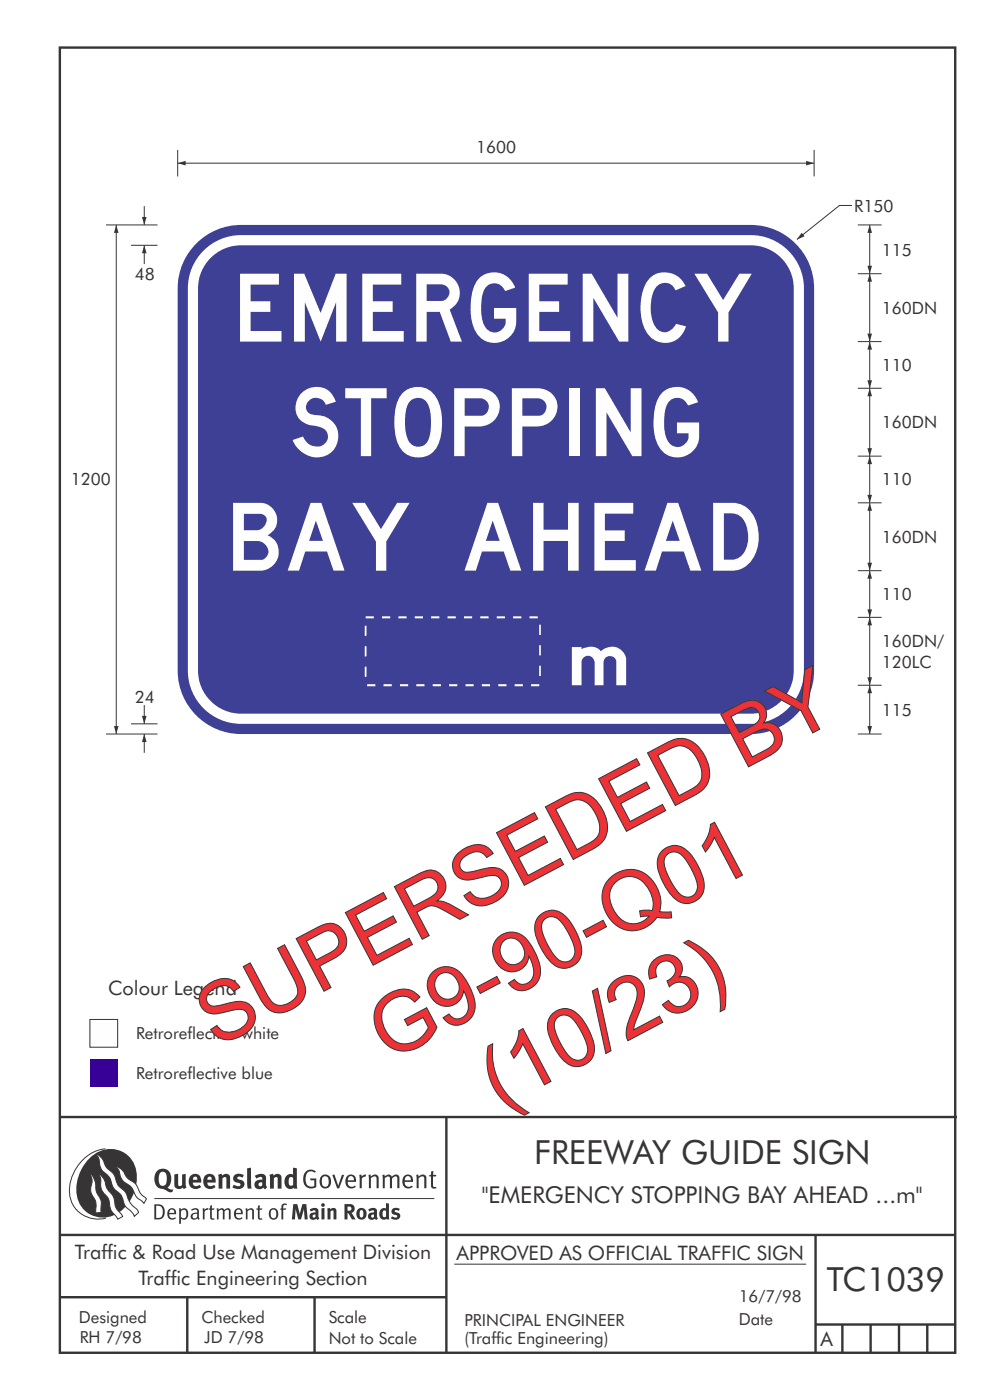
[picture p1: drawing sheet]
<svg xmlns="http://www.w3.org/2000/svg" width="210mm" height="297mm" viewBox="0 0 210 297" stroke-linecap="round" stroke-linejoin="round" font-family="sans-serif">
<path d="M12.7 10.1h189.9v276.9h-189.9zM12.7 237h190.3M94.7 236.9v50.1M12.7 262h190M173.1 281h29.6M178.7 281v6M184.7 281v6M190.7 281v6M196.7 281v6" fill="none" stroke="#373435" stroke-width=".51"/>
<path d="M19.1 216.3h5.9v5.9h-5.9z" fill-rule="evenodd" fill="#fefefe" stroke="#373435" stroke-width=".21"/>
<path d="M19.1 224.7h5.9v5.9h-5.9z" fill-rule="evenodd" fill="#370097"/>
<path d="M12.7 275.2h82M39.7 275.2v12M66.7 275.2v12M173 262.1v24.9" fill="none" stroke="#373435" stroke-width=".51"/>
<path d="M96.4 268.2h74.6" fill="none" stroke="#373435" stroke-width=".21"/>
<path d="M43.2 53.2a11.2 11.2 0 0 1 7.9-3.3h108.2a11.3 11.3 0 0 1 11.2 11.2v81.2a11.3 11.3 0 0 1-11.2 11.3h-108.2a11.3 11.3 0 0 1-11.3-11.3v-81.2a11.2 11.2 0 0 1 3.4-7.9zM44.7 54.7a9.1 9.1 0 0 1 6.4-2.7h108.2a9.1 9.1 0 0 1 9.1 9.1v81.2a9.1 9.1 0 0 1-9.1 9.1h-108.2a9.1 9.1 0 0 1-9.1-9.1v-81.2a9.1 9.1 0 0 1 2.7-6.4zM42.1 51.2a13.4 13.4 0 0 1 9-3.5h108.2a13.5 13.5 0 0 1 13.4 13.4v81.2a13.5 13.5 0 0 1-13.4 13.4h-108.2a13.5 13.5 0 0 1-13.4-13.4v-81.2a13.4 13.4 0 0 1 4.4-9.9z" fill-rule="evenodd" fill="#3e4095"/>
<path d="M77.6 131h36.9v14.4h-36.9z" fill="none" stroke="#fefefe" stroke-width=".39" stroke-dasharray="1.9 1.9" stroke-linecap="butt"/>
<g fill="none" stroke="#373435" stroke-width=".21">
<path d="M37.7 31.8v5.6M172.7 31.8v5.6M22.5 47.7h10.9M27.8 52h5.6M182 58.1h5M182 47.7h5M182 72.5h5M182 96.8h5M182 82.4h5M182 106.7h5M182 131h5M182 121.1h5"/>
<path d="M22.5 155.7h10.9M27.8 153.6h5.6M182 155.7h5M182 145.4h5M184.5 145.4v10.3"/>
</g>
<g fill="#373435">
<path d="M184 154h1l-.5 1.7z"/>
<path d="M184.5 145.4l.5 1.7h-1z"/>
</g>
<path d="M184.5 131v14.4" fill="none" stroke="#373435" stroke-width=".21"/>
<g fill="#373435">
<path d="M184 143.7h1l-.5 1.7z"/>
<path d="M184.5 131l.5 1.7h-1z"/>
</g>
<path d="M184.5 121.1v9.9" fill="none" stroke="#373435" stroke-width=".21"/>
<g fill="#373435">
<path d="M184 129.3h1l-.5 1.7z"/>
<path d="M184.5 121.1l.5 1.7h-1z"/>
</g>
<path d="M184.5 106.7v14.4" fill="none" stroke="#373435" stroke-width=".21"/>
<g fill="#373435">
<path d="M184 119.4h1l-.5 1.7z"/>
<path d="M184.5 106.7l.5 1.7h-1z"/>
</g>
<path d="M184.5 96.8v9.9" fill="none" stroke="#373435" stroke-width=".21"/>
<g fill="#373435">
<path d="M184 105h1l-.5 1.7z"/>
<path d="M184.5 96.8l.5 1.7h-1z"/>
</g>
<path d="M184.5 82.4v14.4" fill="none" stroke="#373435" stroke-width=".21"/>
<g fill="#373435">
<path d="M184 95.1h1l-.5 1.7z"/>
<path d="M184.5 82.4l.5 1.7h-1z"/>
</g>
<path d="M184.5 72.5v9.9" fill="none" stroke="#373435" stroke-width=".21"/>
<g fill="#373435">
<path d="M184 80.7h1l-.5 1.7z"/>
<path d="M184.5 72.5l.5 1.7h-1z"/>
</g>
<path d="M184.5 58.1v14.4" fill="none" stroke="#373435" stroke-width=".21"/>
<g fill="#373435">
<path d="M184 70.8h1l-.5 1.7z"/>
<path d="M184.5 58.1l.5 1.7h-1z"/>
</g>
<path d="M184.5 47.7v10.4" fill="none" stroke="#373435" stroke-width=".21"/>
<g fill="#373435">
<path d="M184 56.4h1l-.5 1.7z"/>
<path d="M184.5 47.7l.5 1.7h-1z"/>
</g>
<path d="M180.7 43.6h-2.6l-9.1 7.2" fill="none" stroke="#373435" stroke-width=".21"/>
<path d="M170.1 49.4l.6 .7-1.7 .7z" fill="#373435"/>
<path d="M30.6 52v4" fill="none" stroke="#373435" stroke-width=".21"/>
<path d="M30.6 52l.5 1.7h-1z" fill="#373435"/>
<path d="M30.6 155.7v4" fill="none" stroke="#373435" stroke-width=".21"/>
<path d="M30.6 155.7l.5 1.7h-1z" fill="#373435"/>
<path d="M30.6 149.6v4" fill="none" stroke="#373435" stroke-width=".21"/>
<path d="M30.1 151.9h1l-.5 1.7z" fill="#373435"/>
<path d="M30.6 43.7v4" fill="none" stroke="#373435" stroke-width=".21"/>
<path d="M30.1 46h1l-.5 1.7z" fill="#373435"/>
<path d="M37.7 34.6h135" fill="none" stroke="#373435" stroke-width=".21"/>
<g fill="#373435">
<path d="M37.7 34.6l1.7-.5v1z"/>
<path d="M171 34.1l1.7 .5-1.7 .5z"/>
</g>
<path d="M24.7 47.7v108" fill="none" stroke="#373435" stroke-width=".21"/>
<g fill="#373435">
<path d="M24.2 154h.9l-.4 1.7z"/>
<path d="M24.7 47.7l.4 1.7h-.9z"/>
<path d="M64.9 248.5a1.61 1.61 0 0 1 2.1 0l-.2 .3a1.17 1.17 0 0 0-1.4-.2 1.17 1.17 0 0 0-.6 1.3 1.42 1.42 0 0 0 1.2 1.8l.7-.1v-1.2h-.8l-.1-.4h1.3v1.8a1.82 1.82 0 0 1-2.2 0 1.82 1.82 0 0 1-.6-2.1l.2-.7z" fill-rule="evenodd"/>
<path d="M68.2 249.4a1.77 1.77 0 0 0 .4 2.7 1.39 1.39 0 0 0 1.4-.5 1.39 1.39 0 0 0 .2-1.5 1.19 1.19 0 0 0-2-.7zM68.5 249.7a.83 .83 0 0 1 1 .1 .83 .83 0 0 1 .2 .9 .75 .75 0 0 1-.6 1.1 .75 .75 0 0 1-.8-.9v-.9z" fill-rule="evenodd"/>
<path d="M70.5 249.2h.4l.8 2.4 .8-2.4h.5l-1.1 2.9h-.4z" fill-rule="evenodd"/>
<path d="M73.6 249.6a1.74 1.74 0 0 0 .5 2.5l.9-.1 .5-.2-.2-.3a.89 .89 0 0 1-1.1 .2 .89 .89 0 0 1-.4-1h1.7a1.15 1.15 0 0 0-.4-1.4 1.15 1.15 0 0 0-1.5 .3zM74 249.7a.67 .67 0 0 1 .8-.1 .67 .67 0 0 1 .3 .8h-1.3z" fill-rule="evenodd"/>
<path d="M76.2 249.3l.4-.1 .1 .4 .5-.4h.5l-.2 .5a.61 .61 0 0 0-.8 .6v1.8h-.4z" fill-rule="evenodd"/>
<path d="M78.1 249.3l.5-.1 .1 .4a.89 .89 0 0 1 .9-.4 .89 .89 0 0 1 .7 .7v2.2h-.4v-2.2l-.1-.2-.3-.1-.8 .3v2.2h-.4z" fill-rule="evenodd"/>
<path d="M81.1 249.3l.4-.1 .1 .4a.83 .83 0 0 1 .8-.4 .83 .83 0 0 1 .7 .4 .86 .86 0 0 1 .9-.4 .86 .86 0 0 1 .7 .7v2.2h-.4l-.1-2.4a.5 .5 0 0 0-.8 .1l-.2 .2v2.1h-.5v-2.3l-.4-.2-.7 .3v2.2h-.4z" fill-rule="evenodd"/>
<path d="M85.7 249.6a1.74 1.74 0 0 0 .5 2.5l.9-.1 .5-.2-.2-.3a.89 .89 0 0 1-1.1 .2 .89 .89 0 0 1-.4-1h1.7a1.15 1.15 0 0 0-.5-1.4 1.15 1.15 0 0 0-1.4 .3zM86 249.7a.67 .67 0 0 1 .9-.1 .67 .67 0 0 1 .3 .8h-1.3z" fill-rule="evenodd"/>
<path d="M88.3 249.3l.4-.1 .1 .4a.89 .89 0 0 1 .9-.4 .89 .89 0 0 1 .7 .7v2.2h-.4v-2.2l-.1-.2-.3-.1-.8 .3v2.2h-.4z" fill-rule="evenodd"/>
<path d="M91.5 248.5l.4-.1v.8h.7l-.2 .4h-.5v2.1l.1 .1h.5l.1 .2a.71 .71 0 0 1-1.2-.5v-1.9h-.3v-.4h.3z" fill-rule="evenodd"/>
<path d="M37 249.2l.8-.2v2a.46 .46 0 0 0 .2 .6 .46 .46 0 0 0 .6-.3v-2.1l.8-.2v2.3l.2 .6-.6 .3-.2-.3a1.03 1.03 0 0 1-1.2 .3 1.03 1.03 0 0 1-.6-1.1z" fill-rule="evenodd"/>
<path d="M40.4 249.4a1.64 1.64 0 0 0 0 2.3 1.64 1.64 0 0 0 2.3 .1l-.4-.5a.78 .78 0 0 1-.9 .3 .78 .78 0 0 1-.5-.7h1.8a1.37 1.37 0 0 0-.6-1.7 1.37 1.37 0 0 0-1.7 .2zM41 249.8a.48 .48 0 0 1 .7-.1 .48 .48 0 0 1 .2 .6h-1z" fill-rule="evenodd"/>
<path d="M43.5 249.4a1.65 1.65 0 0 0-.2 2 1.65 1.65 0 0 0 1.9 .7l.5-.3-.3-.5a.78 .78 0 0 1-.9 .4 .78 .78 0 0 1-.5-.8h1.8a1.37 1.37 0 0 0-.6-1.7 1.37 1.37 0 0 0-1.7 .2zM44.1 249.8a.48 .48 0 0 1 .6-.1 .48 .48 0 0 1 .2 .6h-.9z" fill-rule="evenodd"/>
<path d="M46.3 249.2l.7-.2 .1 .4a.95 .95 0 0 1 1-.3 .95 .95 0 0 1 .7 .8v2.3h-.8v-2.3l-.3-.2-.5 .3v2.2h-.8z" fill-rule="evenodd"/>
<path d="M49.7 249.4a1.73 1.73 0 0 1 2-.1l-.2 .5-.6-.2a.42 .42 0 0 0-.6 .3l.2 .2a1.23 1.23 0 0 1 1.4 1.1 1.47 1.47 0 0 1-2.3 .9l-.3-.2 .3-.6 .7 .3a.47 .47 0 0 0 .7-.3 .87 .87 0 0 0-1-.5l-.4-.2-.1-.4z" fill-rule="evenodd"/>
<path d="M54.1 249.4l.3 .6 .3-.2a.62 .62 0 0 1 .9 .1v.4a1.21 1.21 0 0 0-1.3 .3 1.21 1.21 0 0 0-.2 1.3 1.19 1.19 0 0 0 1.7 0l.5 .4 .4-.5-.3-.3v-1.4a.96 .96 0 0 0-1.3-1.1zM55 250.9l.6-.1v.7a.43 .43 0 0 1-.6 .1 .43 .43 0 0 1 0-.7z" fill-rule="evenodd"/>
<path d="M57.2 249.2l.7-.2 .1 .4a.95 .95 0 0 1 1-.3 .95 .95 0 0 1 .7 .8v2.3h-.8v-2.3l-.3-.2-.5 .3v2.2h-.8z" fill-rule="evenodd"/>
<path d="M62.2 247.7v1.5a1.29 1.29 0 0 0-1.4 .1 1.29 1.29 0 0 0-.5 1.4 1.24 1.24 0 0 0 .5 1.3 1.24 1.24 0 0 0 1.5 0l.1 .2h.7l-.1-4.4zM61.5 249.8l.4-.1 .3 .2v1.4l-.3 .2a.48 .48 0 0 1-.6-.4 1.52 1.52 0 0 1 .2-1.3z" fill-rule="evenodd"/>
<path d="M52.4 247.9l.8-.2 .2 4.5h-.8l-.1-.2z" fill-rule="evenodd"/>
</g>
<path d="M22.4 243.7a9 9 0 0 0-7.4 10.9 6.2 6.2 0 0 0 7.5 3.8M32.7 254.3h59.4" fill="none" stroke="#373435" stroke-width=".21"/>
<path d="M19.1 245.6a5.7 5.7 0 0 1 6.5-1.4 5.7 5.7 0 0 1 3.4 5.7 8.6 8.6 0 0 1-6.2 8.3 5.7 5.7 0 0 1-6.5-7 9.9 9.9 0 0 1 2.8-5.6z" fill-rule="evenodd" fill="#373435"/>
<path d="M24.4 247.4a3.1 3.1 0 0 1 2.3 2.1l.8 .8a3.2 3.2 0 0 1 2 2.4l.4 .6 1.2 1-.6 1-.2-.3a3.5 3.5 0 0 1-1.9-2.1 3.8 3.8 0 0 0-2.1-2.2 3.5 3.5 0 0 1-1-2.2zM20.4 244.8a3.4 3.4 0 0 1 1.9 2.4l.7 .9a3.3 3.3 0 0 1 1.7 2.6 4.4 4.4 0 0 0 1.7 2l.3 .3a6.1 6.1 0 0 0 2.5 3.7l.2 .5-.9 .9a6.1 6.1 0 0 0-1.9-2.3l-.4-.7a3.6 3.6 0 0 0-1.9-2.8l-.6-1a3.6 3.6 0 0 0-1.9-2.8 3.7 3.7 0 0 1-.8-2.4zM21 249a3.4 3.4 0 0 1 1.5 2.7l.6 1a3.8 3.8 0 0 1 1.4 3.1l.3 .7 1.2 1.6-1 .5-.5-.7a3.2 3.2 0 0 1-1.3-2.8 4.3 4.3 0 0 0-1.4-2.2 4.7 4.7 0 0 1-.5-3zM19.2 249a5.1 5.1 0 0 1 1.2 3.7l.3 .6a3.1 3.1 0 0 1 .7 3l.1 .9-1.1 .1-.1-.7a3.5 3.5 0 0 0-.9-3.3 3.6 3.6 0 0 1 .1-2.5z" fill-rule="evenodd" fill="#fefefe" stroke="#373435" stroke-width=".21"/>
<g fill="#373435">
<path d="M33.4 248.4a2.51 2.51 0 0 0 .4 3.7l.8 .1a2.78 2.78 0 0 0 2 .7l.2-.6h-.6l-.7-.3a2.56 2.56 0 0 0 0-3.8 1.83 1.83 0 0 0-2.1 .2zM34 248.7a.87 .87 0 0 1 1 .1 .87 .87 0 0 1 .4 .9v.4a1.17 1.17 0 0 1-.9 1.5l-.3-.1a2.38 2.38 0 0 1-.2-2.8z" fill-rule="evenodd"/>
<path d="M33.1 255.8v2.6a1.12 1.12 0 0 0 1.2-.3 1.12 1.12 0 0 0 .2-1.2l-.1-.5-.3-.5zM32.7 255.5h1.1a1.67 1.67 0 0 1 1.2 1.6 1.67 1.67 0 0 1-1.3 1.6h-1zM36.1 256.8l-.2 .5h1.1a.55 .55 0 0 0-.3-.6 .55 .55 0 0 0-.6 .1zM35.8 256.6a.95 .95 0 0 1 1.2-.1 .95 .95 0 0 1 .4 1.1h-1.5a.72 .72 0 0 0 .4 .8 .72 .72 0 0 0 .9-.2l.1 .3a1.15 1.15 0 0 1-1.5 0 1.15 1.15 0 0 1-.2-1.5zM38.4 257v1.1a.7 .7 0 0 0 .9 .2 .7 .7 0 0 0 .2-.9 .61 .61 0 0 0-.4-.7 .61 .61 0 0 0-.7 .3zM38 256.4l.3-.1 .1 .4a.95 .95 0 0 1 1.2-.2 .95 .95 0 0 1 .3 1.2 .92 .92 0 0 1-.5 .9 .92 .92 0 0 1-1-.1v1.1l-.4 .1zM40.9 257.7a.5 .5 0 0 0 .2 .8 .5 .5 0 0 0 .7-.4v-.6zM40.5 256.6a1 1 0 0 1 1.7 .3v1.4l.2 .2-.2 .3-.3-.4a.78 .78 0 0 1-1.4 0 .78 .78 0 0 1 .8-1.1h.5a.58 .58 0 0 0-.3-.7 .58 .58 0 0 0-.7 .2zM43 256.4l.3-.1 .1 .4 .3-.3 .5-.1-.2 .4a.52 .52 0 0 0-.6 .5v1.5h-.4zM44.6 255.8l.4-.1-.1 .7h.6l-.1 .2h-.5v1.5a.35 .35 0 0 0 .6 .3v.3a.57 .57 0 0 1-.6 0 .57 .57 0 0 1-.3-.5v-1.6h-.3v-.2h.3zM45.9 256.4l.4-.1 .1 .4 .2-.2a.64 .64 0 0 1 1 .2 .7 .7 0 0 1 .8-.4 .7 .7 0 0 1 .5 .6v1.8h-.4v-1.7l-.2-.4-.7 .4v1.7h-.3v-1.7a.38 .38 0 0 0-.3-.4 .38 .38 0 0 0-.5 .2l-.1 .2v1.7h-.4zM50.2 256.8l-.2 .5h1.1a.55 .55 0 0 0-.2-.6 .55 .55 0 0 0-.7 .1zM49.9 256.6a.95 .95 0 0 1 1.2-.1 .95 .95 0 0 1 .4 1.1h-1.5a.72 .72 0 0 0 .4 .8 .72 .72 0 0 0 .9-.2l.1 .3a1.15 1.15 0 0 1-1.5 0 1.15 1.15 0 0 1-.2-1.5zM52.1 256.4l.3-.1 .1 .4a.72 .72 0 0 1 .8-.4 .72 .72 0 0 1 .6 .6v1.8h-.4v-1.6a.45 .45 0 0 0-.3-.5 .45 .45 0 0 0-.5 .2l-.2 .2v1.7h-.3zM54.7 255.8l.4-.1v.7h.6l-.1 .2h-.5v1.5a.35 .35 0 0 0 .5 .3v.3a.57 .57 0 0 1-.6 0 .57 .57 0 0 1-.3-.5v-1.6h-.3v-.2h.3zM57.6 256.7l-.2 .8a.65 .65 0 0 0 .3 .8 .65 .65 0 0 0 .8-.2l.1-.1a.93 .93 0 0 0-.7-1.4zM57.3 256.6a1.12 1.12 0 0 1 1.4 0 1.12 1.12 0 0 1 .2 1.5 1.01 1.01 0 0 1-1.2 .6 1.01 1.01 0 0 1-.7-1.2zM59.9 255.5l.5-.2 .5 .1-.2 .3-.3-.1-.3 .2v.6h.6l-.1 .2h-.5v2.1h-.4v-2.1h-.2v-.2h.2zM62.2 255.4l-.3 3.3h.7l.1-2.3 .6 2.3h.5l.7-2.3 .1 2.3h.7l-.3-3.3h-.9l-.5 2.2-.5-2.2zM65.7 256.6l.3 .4a.51 .51 0 0 1 .5-.3 .51 .51 0 0 1 .4 .4v.1a.88 .88 0 0 0-1.1 .3 .88 .88 0 0 0 .2 1.2 .9 .9 0 0 0 1.1-.2l.3 .3 .4-.4-.3-.3v-1a.87 .87 0 0 0-.4-.9 .87 .87 0 0 0-1 .2zM66.4 257.7l.5-.1v.6l-.1 .1h-.3l-.2-.2zM68.2 256.3v2.4h.6v-2.5zM68.1 255.6a.4 .4 0 0 0 .8 0 .4 .4 0 0 0-.8 0zM69.4 256.4l.1 2.3h.6v-1.7a.33 .33 0 0 1 .4-.2 .33 .33 0 0 1 .2 .3v1.6h.7v-1.8a.75 .75 0 0 0-.6-.6 .75 .75 0 0 0-.8 .2v-.3zM73.1 255.4v3.3h.6v-1.4l.3 .3 .7 1.1h.7l-.9-1.4a.94 .94 0 0 0 .7-1 .94 .94 0 0 0-.9-.9zM73.7 256a.51 .51 0 0 1 .7 .1 .51 .51 0 0 1-.1 .7h-.6zM75.9 256.6a1.19 1.19 0 0 0-.1 1.7 1.19 1.19 0 0 0 1.7 0 1.19 1.19 0 0 0 0-1.6 1.19 1.19 0 0 0-1.6-.1zM76.5 256.8l.2-.1a.99 .99 0 0 1 0 1.6 1.06 1.06 0 0 1-.2-1.5zM78.1 256.6l.3 .4a.51 .51 0 0 1 .5-.3 .51 .51 0 0 1 .4 .4v.1a.88 .88 0 0 0-1.1 .3 .88 .88 0 0 0 .2 1.2 .9 .9 0 0 0 1.1-.2l.3 .3 .4-.4-.2-.3v-1a.87 .87 0 0 0-.5-.9 .87 .87 0 0 0-1 .2zM78.9 257.7l.4-.1v.6l-.1 .1h-.3l-.2-.2zM81.9 255.2v1.2a1.2 1.2 0 0 0-1.4 .6 1.2 1.2 0 0 0 .2 1.4l.5 .3 .8-.1v.1h.6l-.1-3.4zM81.4 256.8l.5 .1-.1 1.2a.46 .46 0 0 1-.5 0 .46 .46 0 0 1-.2-.6zM83.3 256.4a.79 .79 0 0 0-.2 1 .79 .79 0 0 0 1 .4 .33 .33 0 0 1 0 .5 .33 .33 0 0 1-.5-.1l-.5-.2-.2 .5a1.15 1.15 0 0 0 1.2 .3 1.15 1.15 0 0 0 .8-1 1.49 1.49 0 0 0-1.2-.8 .4 .4 0 0 1 .3-.3 .4 .4 0 0 1 .4 .1l.2 .1 .2-.4a1.47 1.47 0 0 0-1.5-.1z" fill-rule="evenodd"/>
</g>
<g font-size="17.6" fill="#ed3237">
<text x="45.9" y="222.4" transform="rotate(-28 45.9 222.4)">SUPERSEDED BY</text>
<text x="82.4" y="225.4" transform="rotate(-28 82.4 225.4)">G9-90-Q01</text>
<text x="105.9" y="235.2" transform="rotate(-28 105.9 235.2)">(10/23)</text>
</g>
<g font-size="14.4" fill="#fefefe">
<text x="50.9" y="72.5">EMERGENCY</text>
<text x="62.1" y="96.8">STOPPING</text>
<text x="49.4" y="121.1">BAY AHEAD</text>
</g>
<text font-size="10.8" fill="#fefefe" x="121.3" y="145.4">m</text>
<g font-size="7.1" fill="#373435">
<text x="113.3" y="247">FREEWAY GUIDE SIGN</text>
<text x="175.4" y="274">TC1039</text>
</g>
<text font-size="4.9" fill="#373435" x="102.2" y="255.3">&quot;EMERGENCY STOPPING BAY AHEAD ...m&quot;</text>
<g font-size="4.2" fill="#373435">
<text x="22.9" y="211.1">Colour Legend</text>
<text x="15.9" y="267">Traffic &amp; Road Use Management Division</text>
<text x="96.9" y="267.2">APPROVED AS OFFICIAL TRAFFIC SIGN</text>
<text x="29.4" y="272.6">Traffic Engineering Section</text>
<text x="174.1" y="285.6">A</text>
</g>
<g font-size="3.6" fill="#373435">
<text x="101" y="32.5">1600</text>
<text x="181.2" y="44.9">R150</text>
<text x="28.6" y="59.4">48</text>
<text x="187" y="54.3">115</text>
<text x="187" y="66.6">160DN</text>
<text x="187" y="78.7">110</text>
<text x="187" y="90.9">160DN</text>
<text x="15" y="103">1200</text>
<text x="187" y="103">110</text>
<text x="187" y="115.2">160DN</text>
<text x="187" y="127.3">110</text>
<text x="187" y="137.3">160DN/</text>
<text x="187" y="141.6">120LC</text>
<text x="28.6" y="149">24</text>
<text x="187" y="152">115</text>
</g>
<g font-size="3.5" fill="#373435">
<text x="28.9" y="220.5">Retroreflective white</text>
<text x="28.9" y="228.9">Retroreflective blue</text>
<text x="16.7" y="280.6">Designed</text>
<text x="42.7" y="280.6">Checked</text>
<text x="69.7" y="280.6">Scale</text>
<text x="98.5" y="281.3">PRINCIPAL ENGINEER</text>
<text x="156.7" y="281.2">Date</text>
<text x="156.7" y="276.2">16/7/98</text>
<text x="16.9" y="284.8">RH 7/98</text>
<text x="43.3" y="284.8">JD 7/98</text>
<text x="69.7" y="285.2">Not to Scale</text>
<text x="98.5" y="285.1">(Traffic Engineering)</text>
</g>
</svg>
